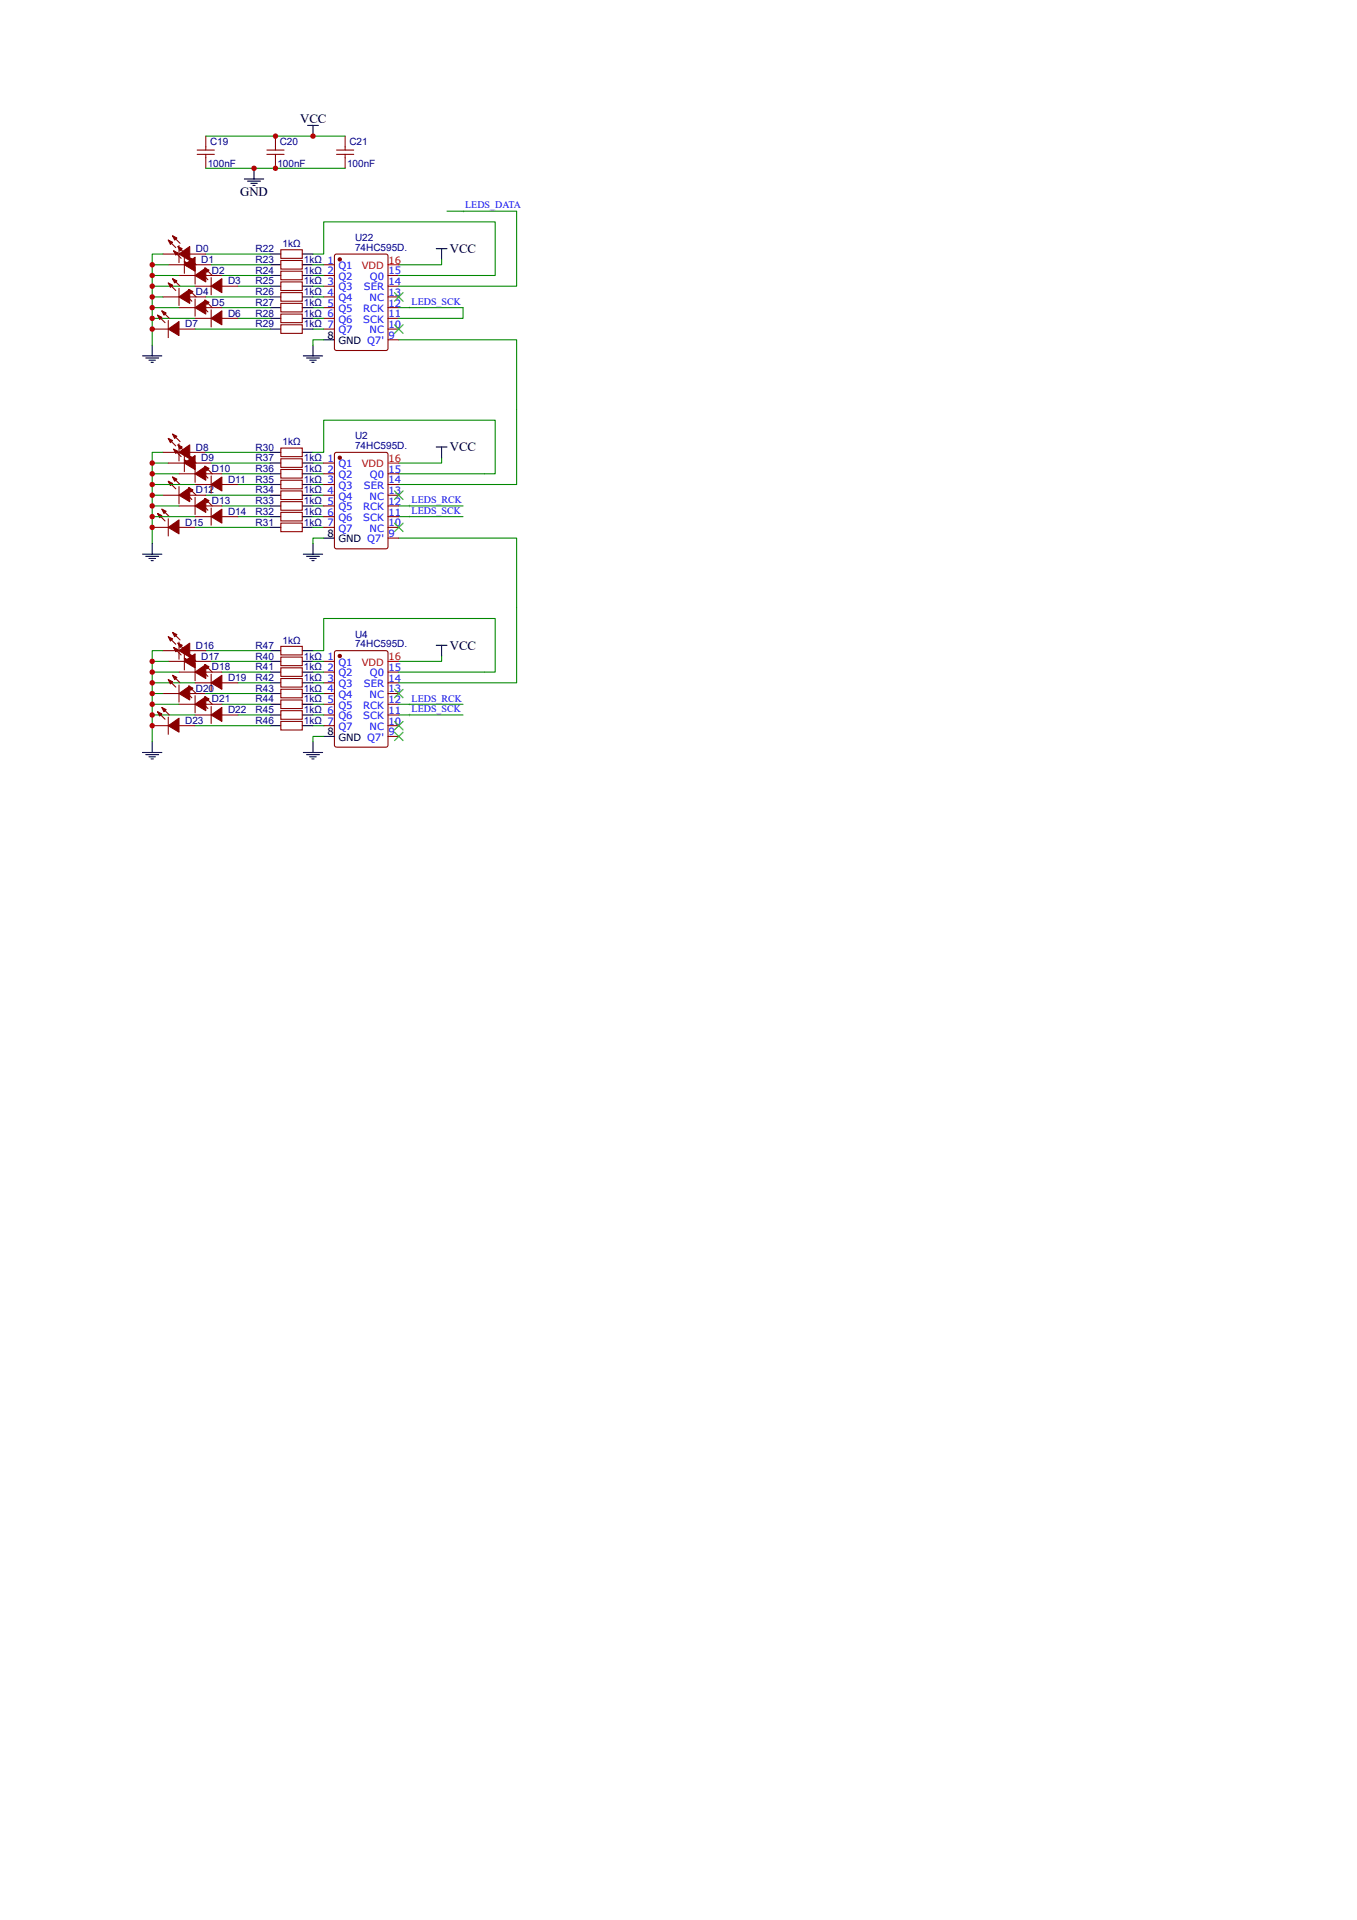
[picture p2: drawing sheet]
<svg xmlns="http://www.w3.org/2000/svg" width="297mm" height="420mm" viewBox="0 0 297 420" stroke-linecap="round" stroke-linejoin="round" font-family="sans-serif">
<path d="M73.3 55.7l.4-.1h10.8l.3 .2 .1 20.4-.2 .4-11 .1-.4-.2-.1-20.4z" fill="none" stroke="#800" stroke-width=".23"/>
<circle cx="74.4" cy="56.8" r=".35" fill="#800"/>
<g fill="none" stroke="#800" stroke-width=".23">
<path d="M61.5 57h4.7v1.9h-4.7zM61.5 59.4h4.7v1.8h-4.7zM61.5 54.7h4.7v1.8h-4.7zM70.8 57.9h2.4M61.5 61.7h4.7v1.9h-4.7zM61.5 64h4.7v1.9h-4.7zM61.5 66.4h4.7v1.9h-4.7zM61.5 68.7h4.7v1.9h-4.7zM61.5 71.1h4.7v1.9h-4.7zM70.8 60.3h2.4M70.8 62.6h2.4M70.8 65h2.4"/>
<path d="M70.8 67.3h2.4M70.8 69.7h2.4M70.8 72h2.4M84.9 60.3h2.4M84.9 62.6h2.4M84.9 65h2.4M84.9 67.3h2.4M84.9 69.7h2.4M84.9 72h2.4M84.9 74.4h2.4"/>
<circle cx="74.4" cy="56.8" r=".35"/>
</g>
<g fill="none" stroke="#000" stroke-width=".23">
<path d="M59.1 57.9h2.4M59.1 55.6h2.4M66.2 57.9h2.3M66.2 55.6h2.3M95.5 54.4h2.3M96.7 54.4v2.4M59.1 60.3h2.4M59.1 62.6h2.4M59.1 65h2.4M59.1 67.3h2.4M59.1 69.7h2.4M59.1 72h2.4"/>
<path d="M66.2 60.3h2.3M66.2 62.6h2.3M66.2 65h2.3M66.2 67.3h2.3M66.2 69.7h2.3M66.2 72h2.3M66.4 77.9h4.2M67.1 78.4h2.8M67.8 78.8h1.4M68.3 79.3h.4M68.5 75.5v2.4M70.8 74.4h2.4"/>
</g>
<path d="M84.9 57.9h2.4" fill="none" stroke="#f00" stroke-width=".23"/>
<g fill="none" stroke="#080" stroke-width=".23">
<path d="M45 55.6h14.1M68.5 55.6h2.3v-7h37.6v11.7h-21.1M68.5 57.9h2.3M96.7 56.8v1.1h-9.4M97.8 46.2h15.3v16.4h-25.8M68.5 60.3h2.3M68.5 62.6h2.3M68.5 65h2.3M68.5 67.3h2.3M68.5 69.7h2.3M68.5 72h2.3M70.8 74.4h-2.3v1.1"/>
<path d="M87.3 74.4h25.8v15.2M87.3 67.3h14v2.4h-14"/>
</g>
<path d="M36.8 52.5l1 .5-.5 .5z" fill="#800"/>
<path d="M36.8 52.5l1 .5-.5 .5z" fill="none" stroke="#800" stroke-width=".23"/>
<path d="M37.8 51.6l.9 .5-.5 .4z" fill="#800"/>
<path d="M35.7 55.6h3.5M36.8 52.5l1.7 1.7M37.8 51.6l.9 .5-.5 .4zM37.8 51.6l1.6 1.7M39.2 53.7v3.8M41.5 55.6h3.5" fill="none" stroke="#800" stroke-width=".23"/>
<path d="M39.2 55.6l2.3-1.6v3z" fill="#800"/>
<path d="M39.2 55.6l2.3-1.6v3z" fill="none" stroke="#800" stroke-width=".23"/>
<path d="M31.2 77.9h4.2M31.9 78.4h2.8M32.6 78.8h1.4M33.1 79.3h.4M33.3 75.5v2.4" fill="none" stroke="#000" stroke-width=".23"/>
<path d="M35.7 55.6h-2.4v19.9" fill="none" stroke="#080" stroke-width=".23"/>
<path d="M38 54.9l.9 .5-.4 .4z" fill="#800"/>
<path d="M38 54.9l.9 .5-.4 .4z" fill="none" stroke="#800" stroke-width=".23"/>
<path d="M38.9 54l1 .4-.5 .5z" fill="#800"/>
<path d="M36.8 57.9h3.6M38 54.9l1.6 1.6M38.9 54l1 .4-.5 .5zM38.9 54l1.7 1.6M40.4 56.1v3.7M42.7 57.9h3.5" fill="none" stroke="#800" stroke-width=".23"/>
<path d="M40.4 57.9l2.3-1.6v3.1z" fill="#800"/>
<path d="M40.4 57.9l2.3-1.6v3.1z" fill="none" stroke="#800" stroke-width=".23"/>
<path d="M33.3 57.9h3.5M46.2 57.9h12.9" fill="none" stroke="#080" stroke-width=".23"/>
<path d="M40.4 57.2l.9 .5-.5 .5z" fill="#800"/>
<path d="M40.4 57.2l.9 .5-.5 .5z" fill="none" stroke="#800" stroke-width=".23"/>
<path d="M41.3 56.3l.9 .5-.4 .4z" fill="#800"/>
<path d="M40.4 57.2l1.6 1.7M41.3 56.3l.9 .5-.4 .4zM41.3 56.3l1.6 1.6M42.7 58.4v3.8M39.2 60.3h3.5M45 60.3h3.6" fill="none" stroke="#800" stroke-width=".23"/>
<path d="M42.7 60.3l2.3-1.7v3.1z" fill="#800"/>
<path d="M42.7 60.3l2.3-1.7v3.1z" fill="none" stroke="#800" stroke-width=".23"/>
<path d="M33.3 60.3h5.9M48.6 60.3h10.5" fill="none" stroke="#080" stroke-width=".23"/>
<path d="M43.9 59.6l.9 .5-.5 .4z" fill="#800"/>
<path d="M43.9 59.6l.9 .5-.5 .4z" fill="none" stroke="#800" stroke-width=".23"/>
<path d="M44.8 58.6l.9 .5-.4 .5z" fill="#800"/>
<path d="M43.9 59.6l1.6 1.6M44.8 58.6l.9 .5-.4 .5zM44.8 58.6l1.7 1.7M42.7 62.6h3.5M46.2 60.8v3.7M48.6 62.6h3.5" fill="none" stroke="#800" stroke-width=".23"/>
<path d="M46.2 62.6l2.4-1.6v3z" fill="#800"/>
<path d="M46.2 62.6l2.4-1.6v3z" fill="none" stroke="#800" stroke-width=".23"/>
<path d="M33.3 62.6h9.4M52.1 62.6h7" fill="none" stroke="#080" stroke-width=".23"/>
<path d="M36.8 61.9l1 .5-.5 .5z" fill="#800"/>
<path d="M36.8 61.9l1 .5-.5 .5z" fill="none" stroke="#800" stroke-width=".23"/>
<path d="M37.8 61l.9 .5-.5 .4z" fill="#800"/>
<path d="M35.7 65h3.5M36.8 61.9l1.7 1.7M37.8 61l.9 .5-.5 .4zM37.8 61l1.6 1.6M39.2 63.1v3.8M41.5 65h3.5" fill="none" stroke="#800" stroke-width=".23"/>
<path d="M39.2 65l2.3-1.7v3.1z" fill="#800"/>
<path d="M39.2 65l2.3-1.7v3.1z" fill="none" stroke="#800" stroke-width=".23"/>
<path d="M33.3 65h2.4M45 65h14.1" fill="none" stroke="#080" stroke-width=".23"/>
<path d="M40.4 64.3l.9 .4-.5 .5z" fill="#800"/>
<path d="M40.4 64.3l.9 .4-.5 .5z" fill="none" stroke="#800" stroke-width=".23"/>
<path d="M41.3 63.3l.9 .5-.4 .5z" fill="#800"/>
<path d="M39.2 67.3h3.5M40.4 64.3l1.6 1.6M41.3 63.3l.9 .5-.4 .5zM41.3 63.3l1.6 1.7M42.7 65.5v3.7M45 67.3h3.6" fill="none" stroke="#800" stroke-width=".23"/>
<path d="M42.7 67.3l2.3-1.6v3z" fill="#800"/>
<path d="M42.7 67.3l2.3-1.6v3z" fill="none" stroke="#800" stroke-width=".23"/>
<path d="M33.3 67.3h5.9M48.6 67.3h10.5" fill="none" stroke="#080" stroke-width=".23"/>
<path d="M43.9 66.6l.9 .5-.5 .5z" fill="#800"/>
<path d="M43.9 66.6l.9 .5-.5 .5z" fill="none" stroke="#800" stroke-width=".23"/>
<path d="M44.8 65.7l.9 .5-.4 .4z" fill="#800"/>
<path d="M42.7 69.7h3.5M43.9 66.6l1.6 1.7M44.8 65.7l.9 .5-.4 .4zM44.8 65.7l1.7 1.6M46.2 67.8v3.8M48.6 69.7h3.5" fill="none" stroke="#800" stroke-width=".23"/>
<path d="M46.2 69.7l2.4-1.7v3.1z" fill="#800"/>
<path d="M46.2 69.7l2.4-1.7v3.1z" fill="none" stroke="#800" stroke-width=".23"/>
<path d="M33.3 69.7h9.4M52.1 69.7h7" fill="none" stroke="#080" stroke-width=".23"/>
<path d="M34.5 69l.9 .4-.4 .5z" fill="#800"/>
<path d="M34.5 69l.9 .4-.4 .5z" fill="none" stroke="#800" stroke-width=".23"/>
<path d="M35.4 68l1 .5-.5 .5z" fill="#800"/>
<path d="M33.3 72h3.5M34.5 69l1.6 1.6M35.4 68l1 .5-.5 .5zM35.4 68l1.7 1.7M36.8 70.1v3.8M39.2 72h3.5" fill="none" stroke="#800" stroke-width=".23"/>
<path d="M36.8 72l2.4-1.6v3z" fill="#800"/>
<path d="M36.8 72l2.4-1.6v3z" fill="none" stroke="#800" stroke-width=".23"/>
<path d="M42.7 72h16.4M42.7 115.4h16.4" fill="none" stroke="#080" stroke-width=".23"/>
<path d="M34.5 112.4l.9 .4-.4 .5z" fill="#800"/>
<path d="M34.5 112.4l.9 .4-.4 .5z" fill="none" stroke="#800" stroke-width=".23"/>
<path d="M35.4 111.4l1 .5-.5 .5z" fill="#800"/>
<path d="M33.3 115.4h3.5M34.5 112.4l1.6 1.6M35.4 111.4l1 .5-.5 .5zM35.4 111.4l1.7 1.7M36.8 113.5v3.8M39.2 115.4h3.5" fill="none" stroke="#800" stroke-width=".23"/>
<path d="M36.8 115.4l2.4-1.6v3z" fill="#800"/>
<path d="M36.8 115.4l2.4-1.6v3z" fill="none" stroke="#800" stroke-width=".23"/>
<path d="M33.3 113.1h9.4M52.1 113.1h7" fill="none" stroke="#080" stroke-width=".23"/>
<path d="M43.9 110l.9 .5-.5 .5z" fill="#800"/>
<path d="M43.9 110l.9 .5-.5 .5z" fill="none" stroke="#800" stroke-width=".23"/>
<path d="M44.8 109.1l.9 .5-.4 .4z" fill="#800"/>
<path d="M42.7 113.1h3.5M43.9 110l1.6 1.7M44.8 109.1l.9 .5-.4 .4zM44.8 109.1l1.7 1.6M46.2 111.2v3.8M48.6 113.1h3.5" fill="none" stroke="#800" stroke-width=".23"/>
<path d="M46.2 113.1l2.4-1.7v3.1z" fill="#800"/>
<path d="M46.2 113.1l2.4-1.7v3.1z" fill="none" stroke="#800" stroke-width=".23"/>
<path d="M33.3 110.7h5.9M48.6 110.7h10.5" fill="none" stroke="#080" stroke-width=".23"/>
<path d="M40.4 107.7l.9 .4-.5 .5z" fill="#800"/>
<path d="M40.4 107.7l.9 .4-.5 .5z" fill="none" stroke="#800" stroke-width=".23"/>
<path d="M41.3 106.7l.9 .5-.4 .5z" fill="#800"/>
<path d="M39.2 110.7h3.5M40.4 107.7l1.6 1.6M41.3 106.7l.9 .5-.4 .5zM41.3 106.7l1.6 1.7M42.7 108.9v3.7M45 110.7h3.6" fill="none" stroke="#800" stroke-width=".23"/>
<path d="M42.7 110.7l2.3-1.6v3z" fill="#800"/>
<path d="M42.7 110.7l2.3-1.6v3z" fill="none" stroke="#800" stroke-width=".23"/>
<path d="M33.3 108.4h2.4M45 108.4h14.1" fill="none" stroke="#080" stroke-width=".23"/>
<path d="M36.8 105.3l1 .5-.5 .5z" fill="#800"/>
<path d="M36.8 105.3l1 .5-.5 .5z" fill="none" stroke="#800" stroke-width=".23"/>
<path d="M37.8 104.4l.9 .5-.5 .4z" fill="#800"/>
<path d="M35.7 108.4h3.5M36.8 105.3l1.7 1.7M37.8 104.4l.9 .5-.5 .4zM37.8 104.4l1.6 1.6M39.2 106.5v3.8M41.5 108.4h3.5" fill="none" stroke="#800" stroke-width=".23"/>
<path d="M39.2 108.4l2.3-1.7v3.1z" fill="#800"/>
<path d="M39.2 108.4l2.3-1.7v3.1z" fill="none" stroke="#800" stroke-width=".23"/>
<path d="M33.3 106h9.4M52.1 106h7" fill="none" stroke="#080" stroke-width=".23"/>
<path d="M43.9 103l.9 .5-.5 .4z" fill="#800"/>
<path d="M43.9 103l.9 .5-.5 .4z" fill="none" stroke="#800" stroke-width=".23"/>
<path d="M44.8 102l.9 .5-.4 .5z" fill="#800"/>
<path d="M42.7 106h3.5M43.9 103l1.6 1.6M44.8 102l.9 .5-.4 .5zM44.8 102l1.7 1.7M46.2 104.2v3.7M48.6 106h3.5" fill="none" stroke="#800" stroke-width=".23"/>
<path d="M46.2 106l2.4-1.6v3z" fill="#800"/>
<path d="M46.2 106l2.4-1.6v3z" fill="none" stroke="#800" stroke-width=".23"/>
<path d="M33.3 103.7h5.9M48.6 103.7h10.5" fill="none" stroke="#080" stroke-width=".23"/>
<path d="M40.4 100.6l.9 .5-.5 .5z" fill="#800"/>
<path d="M40.4 100.6l.9 .5-.5 .5z" fill="none" stroke="#800" stroke-width=".23"/>
<path d="M41.3 99.7l.9 .5-.4 .4z" fill="#800"/>
<path d="M41.3 99.7l.9 .5-.4 .4zM41.3 99.7l1.6 1.6M39.2 103.7h3.5M40.4 100.6l1.6 1.7M42.7 101.8v3.8M45 103.7h3.6" fill="none" stroke="#800" stroke-width=".23"/>
<path d="M42.7 103.7l2.3-1.7v3.1z" fill="#800"/>
<path d="M42.7 103.7l2.3-1.7v3.1z" fill="none" stroke="#800" stroke-width=".23"/>
<path d="M33.3 101.3h3.5M46.2 101.3h12.9" fill="none" stroke="#080" stroke-width=".23"/>
<path d="M38 98.3l.9 .5-.4 .4z" fill="#800"/>
<path d="M38 98.3l.9 .5-.4 .4z" fill="none" stroke="#800" stroke-width=".23"/>
<path d="M38.9 97.4l1 .4-.5 .5z" fill="#800"/>
<path d="M38 98.3l1.6 1.6M38.9 97.4l1 .4-.5 .5zM38.9 97.4l1.7 1.6M40.4 99.5v3.7M36.8 101.3h3.6M42.7 101.3h3.5" fill="none" stroke="#800" stroke-width=".23"/>
<path d="M40.4 101.3l2.3-1.6v3.1z" fill="#800"/>
<path d="M40.4 101.3l2.3-1.6v3.1z" fill="none" stroke="#800" stroke-width=".23"/>
<path d="M35.7 99h-2.4v19.9" fill="none" stroke="#080" stroke-width=".23"/>
<path d="M33.3 118.9v2.4M31.2 121.3h4.2M31.9 121.8h2.8M32.6 122.2h1.4M33.1 122.7h.4" fill="none" stroke="#000" stroke-width=".23"/>
<path d="M36.8 96l1 .4-.5 .5z" fill="#800"/>
<path d="M36.8 96l1 .4-.5 .5z" fill="none" stroke="#800" stroke-width=".23"/>
<path d="M37.8 95l.9 .5-.5 .5z" fill="#800"/>
<path d="M35.7 99h3.5M36.8 96l1.7 1.6M37.8 95l.9 .5-.5 .5zM37.8 95l1.6 1.7M39.2 97.1v3.8M41.5 99h3.5" fill="none" stroke="#800" stroke-width=".23"/>
<path d="M39.2 99l2.3-1.6v3z" fill="#800"/>
<path d="M39.2 99l2.3-1.6v3zM61.5 98.1h4.7v1.8h-4.7zM73.3 99.1l.4-.1h10.8l.3 .2 .1 20.4-.2 .4-11 .1-.4-.2-.1-20.4zM61.5 114.5h4.7v1.9h-4.7zM61.5 112.1h4.7v1.9h-4.7zM61.5 109.8h4.7v1.9h-4.7zM61.5 107.4h4.7v1.9h-4.7zM61.5 105.1h4.7v1.9h-4.7zM61.5 102.8h4.7v1.8h-4.7zM61.5 100.4h4.7v1.9h-4.7z" fill="none" stroke="#800" stroke-width=".23"/>
<g fill="none" stroke="#080" stroke-width=".23">
<path d="M45 99h14.1M68.5 99h2.3v-7h37.6v11.7h-21.1M113.1 89.6v16.4h-25.8M68.5 110.7h2.3M68.5 113.1h2.3M68.5 103.7h2.3M68.5 115.4h2.3M68.5 108.4h2.3M68.5 106h2.3M68.5 101.3h2.3M70.8 117.8h-2.3v1.1M87.3 117.8h25.8v15.2"/>
<path d="M87.3 110.7h14M87.3 113.1h14M96.7 100.2v1.1h-9.4"/>
</g>
<g fill="none" stroke="#000" stroke-width=".23">
<path d="M59.1 99h2.4M66.2 99h2.3M95.5 97.8h2.3M96.7 97.8v2.4M59.1 115.4h2.4M59.1 113.1h2.4M59.1 110.7h2.4M59.1 108.4h2.4M59.1 106h2.4M59.1 103.7h2.4M59.1 101.3h2.4M66.2 115.4h2.3"/>
<path d="M66.2 113.1h2.3M66.2 110.7h2.3M66.2 108.4h2.3M66.2 106h2.3M66.2 103.7h2.3M66.2 101.3h2.3M68.5 118.9v2.4M66.4 121.3h4.2M67.1 121.8h2.8M67.8 122.2h1.4M68.3 122.7h.4"/>
</g>
<g fill="#000">
<path d="M89.6 112.8v.5zM89.4 113.1h.5z"/>
<path d="M89.6 110.5v.5zM89.4 110.7h.5z"/>
</g>
<circle cx="74.4" cy="100.2" r=".35" fill="#800"/>
<g fill="none" stroke="#800" stroke-width=".23">
<path d="M70.8 101.3h2.4M70.8 103.7h2.4M70.8 106h2.4M70.8 108.4h2.4M70.8 110.7h2.4M70.8 113.1h2.4M70.8 115.4h2.4M84.9 103.7h2.4M84.9 106h2.4M84.9 108.4h2.4M84.9 110.7h2.4M84.9 113.1h2.4"/>
<path d="M84.9 115.4h2.4M84.9 117.8h2.4M73.3 142.5l.4-.1h10.8l.3 .2 .1 20.4-.2 .4-11 .1-.4-.2-.1-20.4z"/>
<circle cx="74.4" cy="100.2" r=".35"/>
</g>
<path d="M70.8 117.8h2.4" fill="none" stroke="#000" stroke-width=".23"/>
<path d="M84.9 101.3h2.4" fill="none" stroke="#f00" stroke-width=".23"/>
<g fill="#000">
<path d="M101.3 46v.5zM101.1 46.2h.5z"/>
<path d="M89.6 67.1v.5zM89.4 67.3h.5z"/>
</g>
<circle cx="74.4" cy="143.6" r=".35" fill="#800"/>
<g fill="none" stroke="#800" stroke-width=".23">
<path d="M61.5 143.8h4.7v1.9h-4.7zM61.5 146.2h4.7v1.8h-4.7zM61.5 148.5h4.7v1.9h-4.7zM61.5 150.8h4.7v1.9h-4.7zM61.5 153.2h4.7v1.9h-4.7zM61.5 155.5h4.7v1.9h-4.7zM61.5 157.9h4.7v1.9h-4.7zM61.5 141.5h4.7v1.8h-4.7zM70.8 144.7h2.4M70.8 147.1h2.4M70.8 149.4h2.4M70.8 151.8h2.4"/>
<path d="M70.8 154.1h2.4M70.8 156.5h2.4M70.8 158.8h2.4M84.9 147.1h2.4M84.9 149.4h2.4M84.9 151.8h2.4M84.9 154.1h2.4M84.9 156.5h2.4M84.9 158.8h2.4M84.9 161.2h2.4"/>
<circle cx="74.4" cy="143.6" r=".35"/>
</g>
<g fill="none" stroke="#000" stroke-width=".23">
<path d="M59.1 144.7h2.4M59.1 147.1h2.4M59.1 149.4h2.4M59.1 151.8h2.4M59.1 154.1h2.4M59.1 156.5h2.4M59.1 158.8h2.4M59.1 142.4h2.4M66.2 144.7h2.3M66.2 147.1h2.3M66.2 149.4h2.3M66.2 151.8h2.3"/>
<path d="M66.2 154.1h2.3M66.2 156.5h2.3M66.2 158.8h2.3M66.2 142.4h2.3M95.5 141.2h2.3M96.7 141.2v2.4M66.4 164.7h4.2M67.1 165.2h2.8M67.8 165.6h1.4M68.3 166.1h.4M68.5 162.3v2.4M70.8 161.2h2.4"/>
</g>
<path d="M84.9 144.7h2.4" fill="none" stroke="#f00" stroke-width=".23"/>
<g fill="none" stroke="#080" stroke-width=".23">
<path d="M113.1 133v16.4h-25.8M45 142.4h14.1M68.5 142.4h2.3v-7h37.6v11.7h-21.1M68.5 144.7h2.3M68.5 147.1h2.3M68.5 149.4h2.3M68.5 151.8h2.3M68.5 154.1h2.3M68.5 156.5h2.3M68.5 158.8h2.3M87.3 154.1h14M87.3 156.5h14"/>
<path d="M96.7 143.6v1.1h-9.4M70.8 161.2h-2.3v1.1"/>
</g>
<g fill="#000">
<path d="M89.6 153.9v.5zM89.4 154.1h.5z"/>
<path d="M89.6 156.2v.5zM89.4 156.5h.5z"/>
</g>
<path d="M36.8 139.4l1 .4-.5 .5z" fill="#800"/>
<path d="M36.8 139.4l1 .4-.5 .5z" fill="none" stroke="#800" stroke-width=".23"/>
<path d="M37.8 138.4l.9 .5-.5 .5z" fill="#800"/>
<path d="M36.8 139.4l1.7 1.6M37.8 138.4l.9 .5-.5 .5zM37.8 138.4l1.6 1.7M35.7 142.4h3.5M39.2 140.5v3.8M41.5 142.4h3.5" fill="none" stroke="#800" stroke-width=".23"/>
<path d="M39.2 142.4l2.3-1.6v3z" fill="#800"/>
<path d="M39.2 142.4l2.3-1.6v3z" fill="none" stroke="#800" stroke-width=".23"/>
<path d="M31.2 164.7h4.2M31.9 165.2h2.8M32.6 165.6h1.4M33.1 166.1h.4M33.3 162.3v2.4" fill="none" stroke="#000" stroke-width=".23"/>
<path d="M35.7 142.4h-2.4v19.9" fill="none" stroke="#080" stroke-width=".23"/>
<path d="M38 141.7l.9 .5-.4 .4z" fill="#800"/>
<path d="M38 141.7l.9 .5-.4 .4z" fill="none" stroke="#800" stroke-width=".23"/>
<path d="M38.9 140.8l1 .4-.5 .5z" fill="#800"/>
<path d="M36.8 144.7h3.6M38 141.7l1.6 1.6M38.9 140.8l1 .4-.5 .5zM38.9 140.8l1.7 1.6M40.4 142.9v3.7M42.7 144.7h3.5" fill="none" stroke="#800" stroke-width=".23"/>
<path d="M40.4 144.7l2.3-1.6v3.1z" fill="#800"/>
<path d="M40.4 144.7l2.3-1.6v3.1z" fill="none" stroke="#800" stroke-width=".23"/>
<path d="M33.3 144.7h3.5M46.2 144.7h12.9" fill="none" stroke="#080" stroke-width=".23"/>
<path d="M40.4 144l.9 .5-.5 .5z" fill="#800"/>
<path d="M40.4 144l.9 .5-.5 .5z" fill="none" stroke="#800" stroke-width=".23"/>
<path d="M41.3 143.1l.9 .5-.4 .4z" fill="#800"/>
<path d="M39.2 147.1h3.5M40.4 144l1.6 1.7M41.3 143.1l.9 .5-.4 .4zM41.3 143.1l1.6 1.6M42.7 145.2v3.8M45 147.1h3.6" fill="none" stroke="#800" stroke-width=".23"/>
<path d="M42.7 147.1l2.3-1.6v3z" fill="#800"/>
<path d="M42.7 147.1l2.3-1.6v3z" fill="none" stroke="#800" stroke-width=".23"/>
<path d="M33.3 147.1h5.9M48.6 147.1h10.5" fill="none" stroke="#080" stroke-width=".23"/>
<path d="M43.9 146.4l.9 .5-.5 .4z" fill="#800"/>
<path d="M43.9 146.4l.9 .5-.5 .4z" fill="none" stroke="#800" stroke-width=".23"/>
<path d="M44.8 145.5l.9 .4-.4 .5z" fill="#800"/>
<path d="M42.7 149.4h3.5M43.9 146.4l1.6 1.6M44.8 145.5l.9 .4-.4 .5zM44.8 145.5l1.7 1.6M46.2 147.6v3.7M48.6 149.4h3.5" fill="none" stroke="#800" stroke-width=".23"/>
<path d="M46.2 149.4l2.4-1.6v3z" fill="#800"/>
<path d="M46.2 149.4l2.4-1.6v3z" fill="none" stroke="#800" stroke-width=".23"/>
<path d="M33.3 149.4h9.4M52.1 149.4h7" fill="none" stroke="#080" stroke-width=".23"/>
<path d="M36.8 148.7l1 .5-.5 .5z" fill="#800"/>
<path d="M36.8 148.7l1 .5-.5 .5z" fill="none" stroke="#800" stroke-width=".23"/>
<path d="M37.8 147.8l.9 .5-.5 .4z" fill="#800"/>
<path d="M35.7 151.8h3.5M36.8 148.7l1.7 1.7M37.8 147.8l.9 .5-.5 .4zM37.8 147.8l1.6 1.6M39.2 149.9v3.8M41.5 151.8h3.5" fill="none" stroke="#800" stroke-width=".23"/>
<path d="M39.2 151.8l2.3-1.7v3.1z" fill="#800"/>
<path d="M39.2 151.8l2.3-1.7v3.1z" fill="none" stroke="#800" stroke-width=".23"/>
<path d="M33.3 151.8h2.4M45 151.8h14.1" fill="none" stroke="#080" stroke-width=".23"/>
<path d="M40.4 151.1l.9 .4-.5 .5z" fill="#800"/>
<path d="M40.4 151.1l.9 .4-.5 .5z" fill="none" stroke="#800" stroke-width=".23"/>
<path d="M41.3 150.1l.9 .5-.4 .5z" fill="#800"/>
<path d="M39.2 154.1h3.5M40.4 151.1l1.6 1.6M41.3 150.1l.9 .5-.4 .5zM41.3 150.1l1.6 1.7M42.7 152.3v3.7M45 154.1h3.6" fill="none" stroke="#800" stroke-width=".23"/>
<path d="M42.7 154.1l2.3-1.6v3z" fill="#800"/>
<path d="M42.7 154.1l2.3-1.6v3z" fill="none" stroke="#800" stroke-width=".23"/>
<path d="M33.3 154.1h5.9M48.6 154.1h10.5" fill="none" stroke="#080" stroke-width=".23"/>
<path d="M43.9 153.4l.9 .5-.5 .5z" fill="#800"/>
<path d="M43.9 153.4l.9 .5-.5 .5z" fill="none" stroke="#800" stroke-width=".23"/>
<path d="M44.8 152.5l.9 .5-.4 .4z" fill="#800"/>
<path d="M42.7 156.5h3.5M43.9 153.4l1.6 1.7M44.8 152.5l.9 .5-.4 .4zM44.8 152.5l1.7 1.6M46.2 154.6v3.8M48.6 156.5h3.5" fill="none" stroke="#800" stroke-width=".23"/>
<path d="M46.2 156.5l2.4-1.7v3.1z" fill="#800"/>
<path d="M46.2 156.5l2.4-1.7v3.1z" fill="none" stroke="#800" stroke-width=".23"/>
<path d="M33.3 156.5h9.4M52.1 156.5h7" fill="none" stroke="#080" stroke-width=".23"/>
<path d="M34.5 155.8l.9 .4-.4 .5z" fill="#800"/>
<path d="M34.5 155.8l.9 .4-.4 .5z" fill="none" stroke="#800" stroke-width=".23"/>
<path d="M35.4 154.8l1 .5-.5 .5z" fill="#800"/>
<path d="M33.3 158.8h3.5M34.5 155.8l1.6 1.6M35.4 154.8l1 .5-.5 .5zM35.4 154.8l1.7 1.7M36.8 156.9v3.8M39.2 158.8h3.5" fill="none" stroke="#800" stroke-width=".23"/>
<path d="M36.8 158.8l2.4-1.6v3z" fill="#800"/>
<g fill="none" stroke="#800" stroke-width=".23">
<path d="M43.2 33.8h3.7M43.2 32.8h3.7M45 29.8v3M45 33.8v3M58.4 33.8h3.8M58.4 32.8h3.8M60.3 29.8v3M60.3 33.8v3M73.7 33.8h3.7M73.7 32.8h3.7M75.5 29.8v3M75.5 33.8v3"/>
<path d="M36.8 158.8l2.4-1.6v3z"/>
</g>
<path d="M45 29.8h30.5M45 36.8h30.5M42.7 158.8h16.4" fill="none" stroke="#080" stroke-width=".23"/>
<path d="M53.5 39.2h4.2M54.2 39.6h2.8M55.6 36.8v2.4M67.3 27.4h2.4M68.5 27.4v2.4M54.9 40.1h1.4M55.4 40.6h.4" fill="none" stroke="#000" stroke-width=".23"/>
<g fill="#000">
<path d="M86.3 71.1l1.9 1.9zM88.2 71.1l-1.9 1.9z"/>
<path d="M86.3 64l1.9 1.9zM88.2 64l-1.9 1.9z"/>
<path d="M86.3 114.5l1.9 1.9zM88.2 114.5l-1.9 1.9z"/>
<path d="M86.3 107.4l1.9 1.9zM88.2 107.4l-1.9 1.9z"/>
<path d="M86.3 157.9l1.9 1.9zM88.2 157.9l-1.9 1.9z"/>
<path d="M86.3 150.8l1.9 1.9zM88.2 150.8l-1.9 1.9z"/>
<path d="M86.3 160.2l1.9 1.9zM88.2 160.2l-1.9 1.9z"/>
</g>
<g fill="none" stroke="#3c3" stroke-width=".23">
<path d="M86.3 71.1l1.9 1.9M86.3 64l1.9 1.9M88.2 71.1l-1.9 1.9M88.2 64l-1.9 1.9M86.3 114.5l1.9 1.9M86.3 107.4l1.9 1.9M88.2 114.5l-1.9 1.9M88.2 107.4l-1.9 1.9M86.3 157.9l1.9 1.9M86.3 150.8l1.9 1.9M88.2 157.9l-1.9 1.9M88.2 150.8l-1.9 1.9"/>
<path d="M86.3 160.2l1.9 1.9M88.2 160.2l-1.9 1.9"/>
</g>
<g fill="#c00">
<circle cx="33.3" cy="57.9" r=".59"/>
<circle cx="33.3" cy="60.3" r=".59"/>
<circle cx="33.3" cy="62.6" r=".59"/>
<circle cx="33.3" cy="65" r=".59"/>
<circle cx="33.3" cy="67.3" r=".59"/>
<circle cx="33.3" cy="69.7" r=".59"/>
<circle cx="33.3" cy="72" r=".59"/>
<circle cx="33.3" cy="115.4" r=".59"/>
<circle cx="33.3" cy="113.1" r=".59"/>
<circle cx="33.3" cy="110.7" r=".59"/>
<circle cx="33.3" cy="108.4" r=".59"/>
<circle cx="33.3" cy="106" r=".59"/>
<circle cx="33.3" cy="103.7" r=".59"/>
<circle cx="33.3" cy="101.3" r=".59"/>
<circle cx="33.3" cy="144.7" r=".59"/>
<circle cx="33.3" cy="147.1" r=".59"/>
<circle cx="33.3" cy="149.4" r=".59"/>
<circle cx="33.3" cy="151.8" r=".59"/>
<circle cx="33.3" cy="154.1" r=".59"/>
<circle cx="33.3" cy="156.5" r=".59"/>
<circle cx="33.3" cy="158.8" r=".59"/>
<circle cx="60.3" cy="29.8" r=".59"/>
<circle cx="60.3" cy="36.8" r=".59"/>
<circle cx="55.6" cy="36.8" r=".59"/>
<circle cx="68.5" cy="29.8" r=".59"/>
</g>
<g font-size="2.8">
<text x="65.7" y="27">VCC</text>
<text x="52.5" y="42.9">GND</text>
<text x="98.5" y="55.4">VCC</text>
<text x="98.5" y="98.8">VCC</text>
<text x="98.5" y="142.2">VCC</text>
</g>
<g font-size="2.2" fill="#000080">
<text x="46" y="31.7">C19</text>
<text x="61.2" y="31.7">C20</text>
<text x="76.5" y="31.7">C21</text>
<text x="45.5" y="36.4">100nF</text>
<text x="60.7" y="36.4">100nF</text>
<text x="76" y="36.4">100nF</text>
<text x="77.7" y="52.8">U22</text>
<text x="42.9" y="55.2">D0</text>
<text x="44" y="57.6">D1</text>
<text x="46.4" y="59.9">D2</text>
<text x="55.9" y="57.6">R23</text>
<text x="55.9" y="59.9">R24</text>
<text x="55.9" y="55.2">R22</text>
<text x="61.8" y="54">1kΩ</text>
<text x="66.5" y="57.6">1kΩ 1</text>
<text x="66.5" y="59.9">1kΩ 2</text>
<text x="77.7" y="54.9">74HC595D.</text>
<text x="42.9" y="64.6">D4</text>
<text x="49.9" y="62.2">D3</text>
<text x="55.9" y="62.2">R25</text>
<text x="55.9" y="64.6">R26</text>
<text x="66.5" y="62.2">1kΩ 3</text>
<text x="66.5" y="64.6">1kΩ 4</text>
<text x="40.5" y="71.6">D7</text>
<text x="46.4" y="66.9">D5</text>
<text x="49.9" y="69.3">D6</text>
<text x="55.9" y="66.9">R27</text>
<text x="55.9" y="69.3">R28</text>
<text x="55.9" y="71.6">R29</text>
<text x="66.5" y="66.9">1kΩ 5</text>
<text x="66.5" y="69.3">1kΩ 6</text>
<text x="66.5" y="71.6">1kΩ 7</text>
<text x="42.9" y="98.6">D8</text>
<text x="44" y="101">D9</text>
<text x="55.9" y="98.6">R30</text>
<text x="55.9" y="101">R37</text>
<text x="61.8" y="97.4">1kΩ</text>
<text x="66.5" y="101">1kΩ 1</text>
<text x="77.7" y="98.3">74HC595D.</text>
<text x="77.7" y="96.2">U2</text>
<text x="42.9" y="108">D12</text>
<text x="46.4" y="103.3">D10</text>
<text x="49.9" y="105.6">D11</text>
<text x="55.9" y="108">R34</text>
<text x="55.9" y="105.6">R35</text>
<text x="55.9" y="103.3">R36</text>
<text x="66.5" y="108">1kΩ 4</text>
<text x="66.5" y="105.6">1kΩ 3</text>
<text x="66.5" y="103.3">1kΩ 2</text>
<text x="46.4" y="110.3">D13</text>
<text x="49.9" y="112.7">D14</text>
<text x="55.9" y="112.7">R32</text>
<text x="55.9" y="110.3">R33</text>
<text x="66.5" y="112.7">1kΩ 6</text>
<text x="66.5" y="110.3">1kΩ 5</text>
<text x="40.5" y="115">D15</text>
<text x="55.9" y="115">R31</text>
<text x="66.5" y="115">1kΩ 7</text>
<text x="42.9" y="142">D16</text>
<text x="55.9" y="142">R47</text>
<text x="61.8" y="140.8">1kΩ</text>
<text x="77.7" y="141.7">74HC595D.</text>
<text x="77.7" y="139.6">U4</text>
<text x="44" y="144.4">D17</text>
<text x="46.4" y="146.7">D18</text>
<text x="49.9" y="149">D19</text>
<text x="55.9" y="144.4">R40</text>
<text x="55.9" y="146.7">R41</text>
<text x="55.9" y="149">R42</text>
<text x="66.5" y="144.4">1kΩ 1</text>
<text x="66.5" y="146.7">1kΩ 2</text>
<text x="66.5" y="149">1kΩ 3</text>
<text x="42.9" y="151.4">D20</text>
<text x="46.4" y="153.7">D21</text>
<text x="55.9" y="151.4">R43</text>
<text x="55.9" y="153.7">R44</text>
<text x="66.5" y="151.4">1kΩ 4</text>
<text x="66.5" y="153.7">1kΩ 5</text>
<text x="40.5" y="158.4">D23</text>
<text x="49.9" y="156.1">D22</text>
<text x="55.9" y="156.1">R45</text>
<text x="55.9" y="158.4">R46</text>
<text x="66.5" y="156.1">1kΩ 6</text>
<text x="66.5" y="158.4">1kΩ 7</text>
</g>
<g font-size="2.2" fill="#00f">
<text x="101.8" y="45.6">LEDS_DATA</text>
<text x="74.1" y="58.9">Q1</text>
<text x="74.1" y="61.2">Q2</text>
<text x="74.1" y="63.6">Q3</text>
<text x="74.1" y="65.9">Q4</text>
<text x="79.7" y="63.6">SER</text>
<text x="80.9" y="65.9">NC</text>
<text x="80.9" y="61.2">Q0</text>
<text x="85" y="64.7">13</text>
<text x="85" y="62.4">14</text>
<text x="85" y="60.1">15</text>
<text x="74.1" y="68.3">Q5</text>
<text x="74.1" y="70.6">Q6</text>
<text x="79.5" y="68.3">RCK</text>
<text x="79.5" y="70.6">SCK</text>
<text x="85" y="71.8">10</text>
<text x="85" y="69.4">11</text>
<text x="85" y="67.1">12</text>
<text x="90.1" y="66.7">LEDS_SCK</text>
<text x="74.1" y="73">Q7</text>
<text x="80.9" y="73">NC</text>
<text x="85" y="74.1">9</text>
<text x="74.1" y="102.3">Q1</text>
<text x="74.1" y="104.6">Q2</text>
<text x="74.1" y="107">Q3</text>
<text x="79.7" y="107">SER</text>
<text x="80.9" y="104.6">Q0</text>
<text x="85" y="105.8">14</text>
<text x="85" y="103.5">15</text>
<text x="74.1" y="109.3">Q4</text>
<text x="74.1" y="111.7">Q5</text>
<text x="79.5" y="111.7">RCK</text>
<text x="80.9" y="109.3">NC</text>
<text x="85" y="112.8">11</text>
<text x="85" y="110.5">12</text>
<text x="85" y="108.1">13</text>
<text x="90.1" y="112.5">LEDS_SCK</text>
<text x="90.1" y="110.1">LEDS_RCK</text>
<text x="74.1" y="114">Q6</text>
<text x="74.1" y="116.4">Q7</text>
<text x="79.5" y="114">SCK</text>
<text x="80.9" y="116.4">NC</text>
<text x="85" y="117.5">9</text>
<text x="85" y="115.2">10</text>
<text x="74.1" y="145.7">Q1</text>
<text x="74.1" y="148">Q2</text>
<text x="80.9" y="148">Q0</text>
<text x="85" y="149.2">14</text>
<text x="85" y="146.9">15</text>
<text x="74.1" y="150.4">Q3</text>
<text x="74.1" y="152.7">Q4</text>
<text x="74.1" y="155.1">Q5</text>
<text x="79.5" y="155.1">RCK</text>
<text x="79.7" y="150.4">SER</text>
<text x="80.9" y="152.7">NC</text>
<text x="85" y="153.9">12</text>
<text x="85" y="151.5">13</text>
<text x="90.1" y="153.5">LEDS_RCK</text>
<text x="90.1" y="155.9">LEDS_SCK</text>
<text x="74.1" y="157.4">Q6</text>
<text x="74.1" y="159.8">Q7</text>
<text x="79.5" y="157.4">SCK</text>
<text x="80.9" y="159.8">NC</text>
<text x="85" y="160.9">9</text>
<text x="85" y="158.6">10</text>
<text x="85" y="156.2">11</text>
</g>
<g font-size="2.2" fill="#f00">
<text x="79.2" y="58.9">VDD</text>
<text x="85" y="57.7">16</text>
<text x="85" y="101.1">16</text>
<text x="79.2" y="102.3">VDD</text>
<text x="79.2" y="145.7">VDD</text>
<text x="85" y="144.5">16</text>
</g>
<g font-size="2.2">
<text x="71.7" y="74.1">8</text>
<text x="74.1" y="75.3">GND Q7'</text>
<text x="71.7" y="117.5">8</text>
<text x="74.1" y="118.7">GND Q7'</text>
<text x="71.7" y="160.9">8</text>
<text x="74.1" y="162.1">GND Q7'</text>
</g>
</svg>
